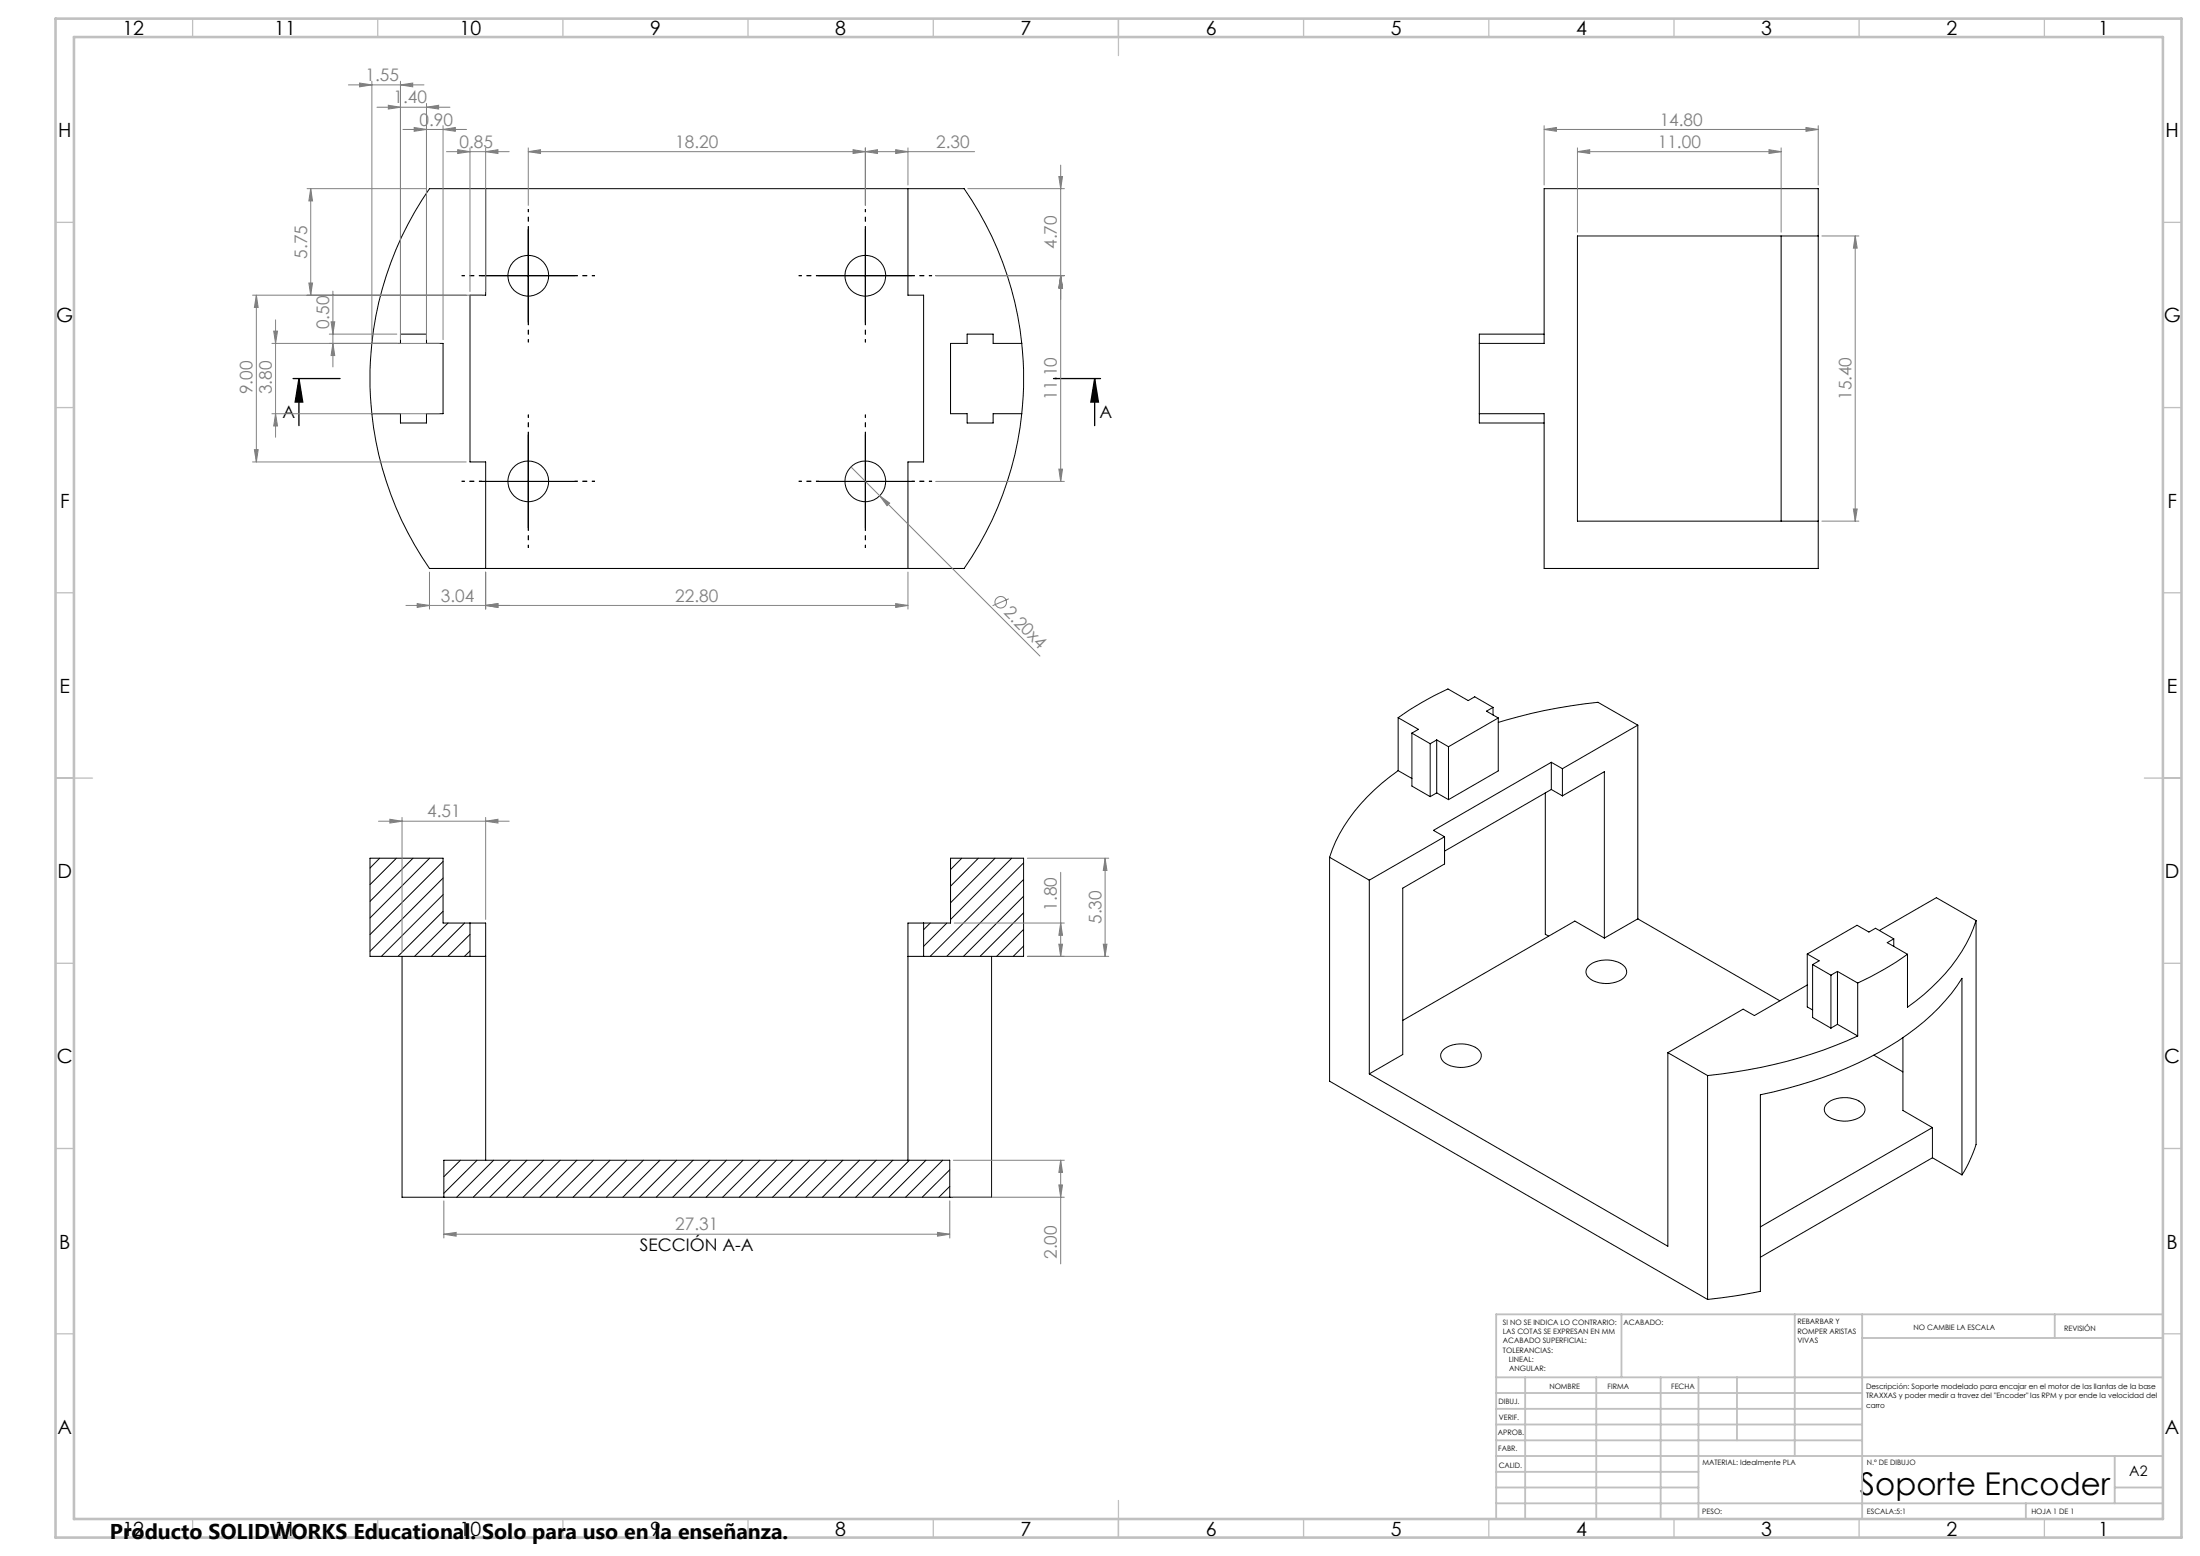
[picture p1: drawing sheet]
<svg xmlns="http://www.w3.org/2000/svg" width="594mm" height="420mm" viewBox="0 0 594 420" stroke-linecap="round" stroke-linejoin="round" font-family="sans-serif">
<g fill="none" stroke="#000" stroke-width=".27">
<path d="M131.1 50.9v28.8h-4.2v45h4.2v28.7M245.1 50.9v28.8h4.3v45h-4.3v28.7M130.1 74.4h25.1M142.6 61.9v25M221.1 74.4h25M233.6 61.9v25M480.9 63.7v77M490.9 63.7v-12.8h-74v41.8h-17.5M490.9 63.7h-65v77h65M490.9 63.7v77M100.4 92.7a91.4 91.4 0 0 0 0 19M100.4 92.7a89.9 89.9 0 0 1 15.6-41.8h144.3a89.9 89.9 0 0 1 15.6 41.8"/>
<path d="M100.4 92.7h7.7v-2.5h7v2.5h4.5v19h-4.5v2.5h-7v-2.5h-7.7M275.9 92.7a91.4 91.4 0 0 1 0 19M275.9 92.7h-7.8v-2.5h-7v2.5h-4.5v19h4.5v2.5h7v-2.5h7.8M399.4 92.7v19M416.9 90.2h-17.5v2.5M100.4 111.7a89.9 89.9 0 0 0 15.6 41.7h144.3a89.9 89.9 0 0 0 15.6-41.7M142.6 117.4v25M233.6 117.4v25M399.4 111.7h17.5v41.7h74v-12.7M399.4 111.7v2.5h17.5M130.1 129.9h25.1M221.1 129.9h25"/>
<path d="M377.5 193.7l5.5 3.2-1.8 1M377.5 193.7v14.3M381.2 197.9v14.3l5 2.8M381.2 197.9l5 2.8M387.9 199.7l-1.7 1M387.9 199.7l3.2 1.9M387.9 199.7v14.3M403.1 190.9l-4.9-2.8-1.8 1-5.5-3.1a81.8 81.8 0 0 0-13.4 7.7M403.1 190.9l-1.7 1.1 3.1 1.8M403.1 190.9v2.1M404.5 195a137.8 137.8 0 0 1 26.9-5.4l10.8 6.1M404.5 193.8v14.3l-13.4 7.7"/>
<path d="M404.5 193.8l-13.4 7.8M442.2 195.7l-20.3 11.8M442.2 195.7v52.3M377.5 208a46.7 46.7 0 0 0-18.5 23.4M377.5 208l3.7 2.1M386.2 200.7v14.3M387.9 214l-1.7 1M387.9 214l3.2 1.8M391.1 201.6v14.2M417.2 214v38.2l.9 .5M418.9 205.8l3 1.7M418.9 205.8l-31.9 18.3 3 1.8"/>
<path d="M418.9 205.8v7.3M418.9 213.1l-28.9 16.6M418.9 213.1l3 1.7M421.9 207.5v7.3M421.9 214.8l11.3-6.5v44.9M102.5 231.7l-2.6 2.6M107 231.7l-7.1 7.1M111.5 231.7l-11.6 11.6M116 231.7l-16.1 16.1M119.6 232.5l-19.7 19.8M119.6 237l-19.7 19.8M259.7 231.7l-3.1 3"/>
<path d="M264.2 231.7l-7.6 7.5M268.7 231.7l-12.1 12M273.2 231.7l-16.6 16.5M276.4 232.9l-25.3 25.2M276.4 237.4l-20.8 20.7M359 231.4l10.7 6.2M359 231.4v60.4l102 58.9M369.7 237.6v52.3M390 225.9v7.3l-11.3 6.5v44.9l-9 5.3M390 225.9l-20.3 11.7M108.5 258.1v65.1h159.2v-65.1M119.6 241.5l-16.6 16.6"/>
<path d="M119.6 246l-12.1 12.1M121 249.1l-9.1 9M125.4 249.1l-8.9 9M126.9 249.1v9M126.9 252.2l-6 5.9M126.9 256.7l-1.5 1.4M131.1 258.1h-31.2v-26.4h19.7v17.4h11.5v64.1M245.1 258.1h31.3v-26.4h-19.8v17.4h-11.5v64.1M249.4 249.1v9M251.2 249.1l-1.8 1.8M255.7 249.1l-6.3 6.3M276.4 241.9l-16.3 16.2"/>
<path d="M276.4 246.4l-11.8 11.7M276.4 250.9l-7.3 7.2M276.4 255.4l-2.8 2.7M433.2 253.2l-8-4.6-46.5 26.8M442.2 248l-9 5.2M442.2 248l38.4 22.1M488 257.5v14.3l1.4 .8M488 257.5l3.2 1.8-1.8 1.1M511.3 253.4l-1.7 1 5.4 3.2M511.3 253.4l-4.9-2.8-1.8 1-3.2-1.9-13.4 7.8M511.3 253.4v2.1M515 257.6a81.8 81.8 0 0 1-13.4 7.7"/>
<path d="M533.5 248.5a45.1 45.1 0 0 1-16.2 21.7l-2.3 1.7v-14.3M533.5 248.5v60.4a37 37 0 0 1-3.8 8.2M533.5 248.5l-10.7-6.2-15.4 8.9M428.8 260.8a7.8 7.8 0 0 1 9.9 .1 2.22 2.22 0 0 1-.9 3.6 8.1 8.1 0 0 1-8.8-.6 2.02 2.02 0 0 1-.2-3.1zM488 265.9l-14.3 8.2-3.1-1.7-20.3 11.7M489.4 260.4v14.3l4.9 2.8M489.4 260.4l4.9 2.8M494.3 263.2v14.3M496.1 276.5l-1.8 1M496.1 276.5l5.5 3.1M496.1 262.2l-1.8 1M496.1 262.2l5.5 3.1"/>
<path d="M496.1 262.2v14.3M501.6 279.6a126.2 126.2 0 0 1-40.6 10.7M501.6 265.3v14.3M389.6 283.5a7.7 7.7 0 0 1 9.8 .1 2.46 2.46 0 0 1-1.6 3.9 8.3 8.3 0 0 1-8.1-.9 2.1 2.1 0 0 1-.1-3.1zM450.3 284.1l10.7 6.2M450.3 284.1v52.3l-80.6-46.5M461 290.3v60.4M493.2 298a7.8 7.8 0 0 1 9.8 .1 2.22 2.22 0 0 1-.9 3.5 8.1 8.1 0 0 1-8.8-.6 2.02 2.02 0 0 1-.1-3zM506 284.8l7.8 4.5M513.8 280.1v19.6l8 4.7M124.3 313.2l-4.5 4.4M128.8 313.2l-9 8.9"/>
<path d="M133.3 313.2l-10 10M137.8 313.2l-10 10M142.3 313.2l-10 10M146.8 313.2l-10 10M151.2 313.2l-9.9 10M155.8 313.2l-10.1 10M160.2 313.2l-10 10M164.7 313.2l-10 10M169.2 313.2l-10 10M173.7 313.2l-10 10M178.2 313.2l-10 10M182.7 313.2l-10 10"/>
<path d="M187.1 313.2l-9.9 10M191.7 313.2l-10.1 10M196.1 313.2l-9.9 10M200.6 313.2l-10 10M205.1 313.2l-10 10M209.6 313.2l-10 10M214.1 313.2l-10 10M218.6 313.2l-10 10M223.1 313.2l-10 10M227.6 313.2l-10 10M232.1 313.2l-10 10M236.6 313.2l-10 10"/>
<path d="M241.1 313.2l-10.1 10M245.5 313.2l-10 10M250 313.2l-10 10M254.5 313.2l-10 10M256.4 315.8l-7.4 7.4M521.8 304.4l-46.5 26.8M521.8 304.4v8.1M521.8 312.5l-46.5 26.9M521.8 312.5l7.9 4.6M529.7 317.1v-53a58.9 58.9 0 0 1-22.4 20 113.2 113.2 0 0 1-32 11.4v53.1l-7.1 1.2-7.2 .9M119.8 323.2v-10h136.6v10M256.4 320.2l-2.9 3"/>
<circle cx="142.6" cy="74.4" r="5.5"/>
<circle cx="233.6" cy="74.4" r="5.5"/>
<circle cx="142.6" cy="129.9" r="5.5"/>
<circle cx="233.6" cy="129.9" r="5.5"/>
</g>
<g fill="none" stroke="#808080" stroke-width=".27">
<path d="M94.1 22.9h20.4M97.1 22.4l3.3 .5-3.3 .5zM100.4 21.9v69.8M101.8 28.9h19.7M104.8 28.4l3.3 .5-3.3 .5zM108.1 22.9l3.3-.5v1zM108.1 21.9v69.8M108.8 34.9h17.2M111.8 34.4l3.3 .5-3.3 .5zM115.1 28.9l3.3-.5v1zM115.1 27.9v63.8M119.6 34.9l3.3-.5v1z"/>
<path d="M119.6 33.9v57.8M126.9 39.9v38.8M131.1 39.9v38.8M142.6 39.9v15.5M233.6 39.9v15.5M245.1 39.9v10M416.9 34.9l3.3-.5v1zM416.9 33.9v16M416.9 34.9h74M425.9 39.9v22.8M480.9 39.9v22.8M487.6 34.4l3.3 .5-3.3 .5z"/>
<path d="M490.9 33.9v16M82.9 50.9h32.1M83.9 50.9l.5 3.3h-1zM83.9 50.9v28.8M120.5 40.9h17M123.6 40.4l3.3 .5-3.3 .5zM131.1 40.9l3.3-.5v1zM142.6 40.9l3.3-.5v1zM142.6 40.9h120.5M230.3 40.4l3.3 .5-3.3 .5zM233.6 40.9l3.3-.5v1zM241.8 40.4l3.3 .5-3.3 .5z"/>
<path d="M261.3 50.9h26.1M285.9 47.6h1l-.5 3.3zM286.4 44.6v85.3M425.9 40.9l3.3-.5v1zM425.9 40.9h55M477.6 40.4l3.3 .5-3.3 .5zM68.2 79.7h61.9M69.2 79.7l.5 3.3h-1zM69.2 79.7v45M83.4 76.4h1l-.5 3.3zM89.9 78.6v20.4M252.6 74.4h34.8"/>
<path d="M286.4 74.4l.5 3.3h-1zM491.9 63.7h10M500.9 63.7l.5 3.3h-1zM500.9 63.7v77M73.4 92.7h45.2M73.9 89.4h1l-.5 3.3zM74.4 86.3v31.7M88.9 90.2h18.2M89.4 86.9h1l-.5 3.3zM89.9 92.7l.5 3.3h-1zM73.4 111.7h45.2M74.4 111.7l.5 3.3h-1z"/>
<path d="M68.2 124.7h57.7M68.7 121.4h1l-.5 3.3zM229.8 126l7.7 7.8M237.5 133.8l2.7 2-.7 .7zM237.5 133.8l43.3 43.3M252.6 129.9h34.8M285.9 126.6h1l-.5 3.3zM500.4 137.4h1l-.5 3.3zM116 154.4v10M131.1 154.4v10M245.1 154.4v10M491.9 140.7h10"/>
<path d="M109.6 163.4h135.5M112.6 162.9l3.4 .5-3.4 .6zM131.1 163.4l3.3-.5v1.1zM241.8 162.9l3.3 .5-3.3 .6zM272.4 161.6l-4.4 1.9M102.2 221.7h35.3M105.3 221.1l3.2 .6-3.2 .5zM108.5 220.6v36.6M131.1 221.7l3.3-.6v1.1zM131.1 220.6v27.6M277.4 231.7h22M286.4 235.5v22.6"/>
<path d="M298.4 231.7l.5 3.3h-1zM298.4 231.7v26.4M257.6 249.1h29.8M277.4 258.1h22M285.9 254.9h1l-.5 3.2zM286.4 249.1l.5 3.4h-1zM297.9 254.9h1l-.5 3.2zM257.4 313.2h30M285.9 319.8h1l-.5 3.4zM286.4 313.2l.5 3.3h-1zM286.4 313.2v28M119.8 333.1l3.4-.4v1z"/>
<path d="M119.8 324.1v10.1M119.8 333.1h136.6M253.1 332.7l3.3 .4-3.3 .6zM256.4 324.1v10.1M257.4 323.2h30"/>
<circle cx="270.2" cy="162.6" r="1.56"/>
</g>
<path d="M79.1 102.2h12.7M80.7 102.2l1 6.3h-2zM80.7 102.2v12.7M284.4 102.2h12.7M295.6 102.2l1 6.3h-2.1zM295.6 102.2v12.7" fill="none" stroke="#000" stroke-width=".35"/>
<g fill="none" stroke="#000" stroke-width=".27" stroke-dasharray="15.2 1.3 1.3 1.3" stroke-dashoffset="14.4" stroke-linecap="butt">
<path d="M130.2 74.4h-5.5M142.7 61.9v-5.5M155.2 74.4h5.5M221.2 74.4h-5.5M233.7 61.9v-5.5M246.2 74.4h5.5M142.7 86.9v5.5M233.7 86.9v5.5M142.7 117.4v-5.5M233.7 117.4v-5.5M130.2 129.9h-5.5M155.2 129.9h5.5"/>
<path d="M221.2 129.9h-5.5M246.2 129.9h5.5M142.7 142.4v5.5M233.7 142.4v5.5"/>
</g>
<g fill="none" stroke="#c0c0c0" stroke-width=".35">
<path d="M52 5v5M102 5v5M152 5v5M202 5v5M252 5v5M302 5v10M352 5v5M402 5v5M452 5v5M502 5v5M552 5v5M15 60h5"/>
<path d="M584 60h5M15 110h5M584 110h5M15 160h5M584 160h5M15 210h10M579 210h10M15 260h5M584 260h5M15 310h5M584 310h5M15 360h5"/>
<path d="M584 360h5M52 410v5M102 410v5M152 410v5M202 410v5M252 410v5M302 405v10M352 410v5M402 410v5M452 410v5M502 410v5M552 410v5"/>
</g>
<g fill="none" stroke="#c0c0c0" stroke-width=".5">
<path d="M437.8 354.8v17M484.6 354.8v38.2M502.8 354.8v55.2M554.8 354.8v6.4M584 354.8h-180v55.2M404 371.8h180M404 376h98.8M411.8 371.8v38.2M431 371.8v38.2M448.4 371.8v38.2M458.6 371.8v38.2M469 371.8v17"/>
<path d="M502.8 361.2h81.2M404 388.8h98.8M404 384.5h98.8M404 380.3h98.8M404 397.3h54.6M404 393h180M571 393v12.8M404 405.8h180M404 401.5h54.6M547 405.8v4.2M571 401.5h13"/>
</g>
<path d="M15 5h574v410h-574zM20 10h564v400h-564z" fill="none" stroke="#c0c0c0" stroke-width=".7"/>
<path d="M295.6 102.2l1 6.3h-2.1zM80.7 102.2l1 6.3h-2z" fill="#000"/>
<g fill="#808080">
<path d="M237.5 133.8l2.7 2-.7 .7z"/>
<path d="M108.1 22.9l3.3-.5v1zM97.1 22.4l3.3 .5-3.3 .5z"/>
<path d="M115.1 28.9l3.3-.5v1zM104.8 28.4l3.3 .5-3.3 .5zM230.3 40.4l3.3 .5-3.3 .5zM142.6 40.9l3.3-.5v1zM131.1 221.7l3.3-.6v1.1zM105.3 221.1l3.2 .6-3.2 .5z"/>
<path d="M131.1 163.4l3.3-.5v1.1zM241.8 162.9l3.3 .5-3.3 .6zM233.6 40.9l3.3-.5v1zM241.8 40.4l3.3 .5-3.3 .5zM425.9 40.9l3.3-.5v1zM477.6 40.4l3.3 .5-3.3 .5zM416.9 34.9l3.3-.5v1zM487.6 34.4l3.3 .5-3.3 .5zM119.8 333.1l3.4-.4v1zM253.1 332.7l3.3 .4-3.3 .6z"/>
<path d="M119.6 34.9l3.3-.5v1zM111.8 34.4l3.3 .5-3.3 .5z"/>
<path d="M131.1 163.4l3.3-.5v1.1zM112.6 162.9l3.4 .5-3.4 .6z"/>
<path d="M131.1 40.9l3.3-.5v1zM123.6 40.4l3.3 .5-3.3 .5z"/>
<path d="M74.4 111.7l.5 3.3h-1zM73.9 89.4h1l-.5 3.3zM286.4 74.4l.5 3.3h-1zM285.9 47.6h1l-.5 3.3zM285.9 126.6h1l-.5 3.3zM286.4 74.4l.5 3.3h-1zM285.9 319.8h1l-.5 3.4zM286.4 313.2l.5 3.3h-1z"/>
<path d="M285.9 254.9h1l-.5 3.2zM286.4 249.1l.5 3.4h-1z"/>
<path d="M89.4 86.9h1l-.5 3.3zM89.9 92.7l.5 3.3h-1zM69.2 79.7l.5 3.3h-1zM68.7 121.4h1l-.5 3.3zM83.9 50.9l.5 3.3h-1zM83.4 76.4h1l-.5 3.3zM500.9 63.7l.5 3.3h-1zM500.4 137.4h1l-.5 3.3zM298.4 231.7l.5 3.3h-1zM297.9 254.9h1l-.5 3.2z"/>
</g>
<text font-size="8.5" x="502.2" y="403.5">Soporte Encoder</text>
<text font-size="5.8" x="29.7" y="415.3">Producto SOLIDWORKS Educational. Solo para uso en la enseñanza.</text>
<g font-size="5.3">
<text x="33.1" y="9.5">12</text>
<text x="74.1" y="9.5">11</text>
<text x="124.1" y="9.5">10</text>
<text x="175.5" y="9.5">9</text>
<text x="225.5" y="9.5">8</text>
<text x="275.5" y="9.5">7</text>
<text x="325.5" y="9.5">6</text>
<text x="375.5" y="9.5">5</text>
<text x="425.5" y="9.5">4</text>
<text x="475.5" y="9.5">3</text>
<text x="525.5" y="9.5">2</text>
<text x="566.5" y="9.5">1</text>
<text x="15.7" y="37">H</text>
<text x="584.7" y="37">H</text>
<text x="15.2" y="87">G</text>
<text x="584.2" y="87">G</text>
<text x="16.2" y="137">F</text>
<text x="585.2" y="137">F</text>
<text x="16.1" y="187">E</text>
<text x="585.1" y="187">E</text>
<text x="15.5" y="237">D</text>
<text x="584.5" y="237">D</text>
<text x="15.4" y="287">C</text>
<text x="584.4" y="287">C</text>
<text x="16" y="337.1">B</text>
<text x="585" y="337.1">B</text>
<text x="15.5" y="387">A</text>
<text x="584.5" y="387">A</text>
<text x="33.1" y="414.5">12</text>
<text x="74.1" y="414.5">11</text>
<text x="124.1" y="414.5">10</text>
<text x="175.5" y="414.5">9</text>
<text x="225.5" y="414.5">8</text>
<text x="275.5" y="414.5">7</text>
<text x="325.5" y="414.5">6</text>
<text x="375.5" y="414.5">5</text>
<text x="425.5" y="414.5">4</text>
<text x="475.5" y="414.5">3</text>
<text x="525.5" y="414.5">2</text>
<text x="566.5" y="414.5">1</text>
</g>
<g font-size="4.7" fill="#808080">
<text x="98.7" y="21.9">1.55</text>
<text x="106.3" y="27.9">1.40</text>
<text x="113.3" y="33.9">0.90</text>
<text x="448.1" y="33.9">14.80</text>
<text x="124.1" y="39.9">0.85</text>
<text x="182.3" y="39.9">18.20</text>
<text x="252.8" y="39.9">2.30</text>
<text x="447.6" y="39.9">11.00</text>
<text x="82.9" y="69.8" transform="rotate(-90 82.9 69.8)">5.75</text>
<text x="285.4" y="67.2" transform="rotate(-90 285.4 67.2)">4.70</text>
<text x="88.9" y="88.9" transform="rotate(-90 88.9 88.9)">0.50</text>
<text x="68.2" y="106.4" transform="rotate(-90 68.2 106.4)">9.00</text>
<text x="73.4" y="106.4" transform="rotate(-90 73.4 106.4)">3.80</text>
<text x="285.4" y="108" transform="rotate(-90 285.4 108)">11.10</text>
<text x="499.9" y="108" transform="rotate(-90 499.9 108)">15.40</text>
<text x="119" y="162.4">3.04</text>
<text x="182.3" y="162.4">22.80</text>
<text x="270.8" y="165.6" transform="rotate(45 270.8 165.6)">2.20x4</text>
<text x="115.3" y="220.6">4.51</text>
<text x="285.4" y="245.8" transform="rotate(-90 285.4 245.8)">1.80</text>
<text x="297.4" y="249.4" transform="rotate(-90 297.4 249.4)">5.30</text>
<text x="182.3" y="332.1">27.31</text>
<text x="285.4" y="339.8" transform="rotate(-90 285.4 339.8)">2.00</text>
</g>
<g font-size="4.7">
<text x="76.3" y="112.9">A</text>
<text x="296.9" y="112.9">A</text>
<text x="172.8" y="337.6">SECCIÓN A-A</text>
</g>
<text font-size="3.9" x="574.9" y="398.5">A2</text>
<g font-size="2">
<text x="405.8" y="357.6">SI NO SE INDICA LO CONTRARIO:</text>
<text x="438.4" y="357.6">ACABADO:</text>
<text x="485.3" y="357.5">REBARBAR Y</text>
<text x="485.3" y="360">ROMPER ARISTAS</text>
<text x="516.6" y="359">NO CAMBIE LA ESCALA</text>
<text x="557.3" y="359.2">REVISIÓN</text>
<text x="405.8" y="360.1">LAS COTAS SE EXPRESAN EN MM</text>
<text x="405.8" y="362.6">ACABADO SUPERFICIAL:</text>
<text x="405.8" y="365.1">TOLERANCIAS:</text>
<text x="485.3" y="362.5">VIVAS</text>
<text x="407.4" y="367.6">LINEAL:</text>
<text x="407.4" y="370.1">ANGULAR:</text>
<text x="418.3" y="375">NOMBRE</text>
<text x="434" y="374.9">FIRMA</text>
<text x="451.2" y="374.9">FECHA</text>
<text x="503.9" y="374.9">Descripción: Soporte modelado para encajar en el motor de las llantas de la base</text>
<text x="503.9" y="377.4">TRAXXAS y poder medir a travez del &quot;Encoder&quot; las RPM y por ende la velocidad del</text>
<text x="404.6" y="379.1">DIBUJ.</text>
<text x="404.7" y="383.3">VERIF.</text>
<text x="503.9" y="379.9">carro</text>
<text x="404.4" y="387.4">APROB.</text>
<text x="404.5" y="391.8">FABR.</text>
<text x="459.6" y="395.5">MATERIAL: Idealmente PLA</text>
<text x="504.1" y="395.5">N.º DE DIBUJO</text>
<text x="404.7" y="396.1">CALID.</text>
<text x="459.6" y="408.5">PESO:</text>
<text x="504.1" y="408.6">ESCALA:5:1</text>
<text x="548.5" y="408.6">HOJA 1 DE 1</text>
</g>
</svg>
